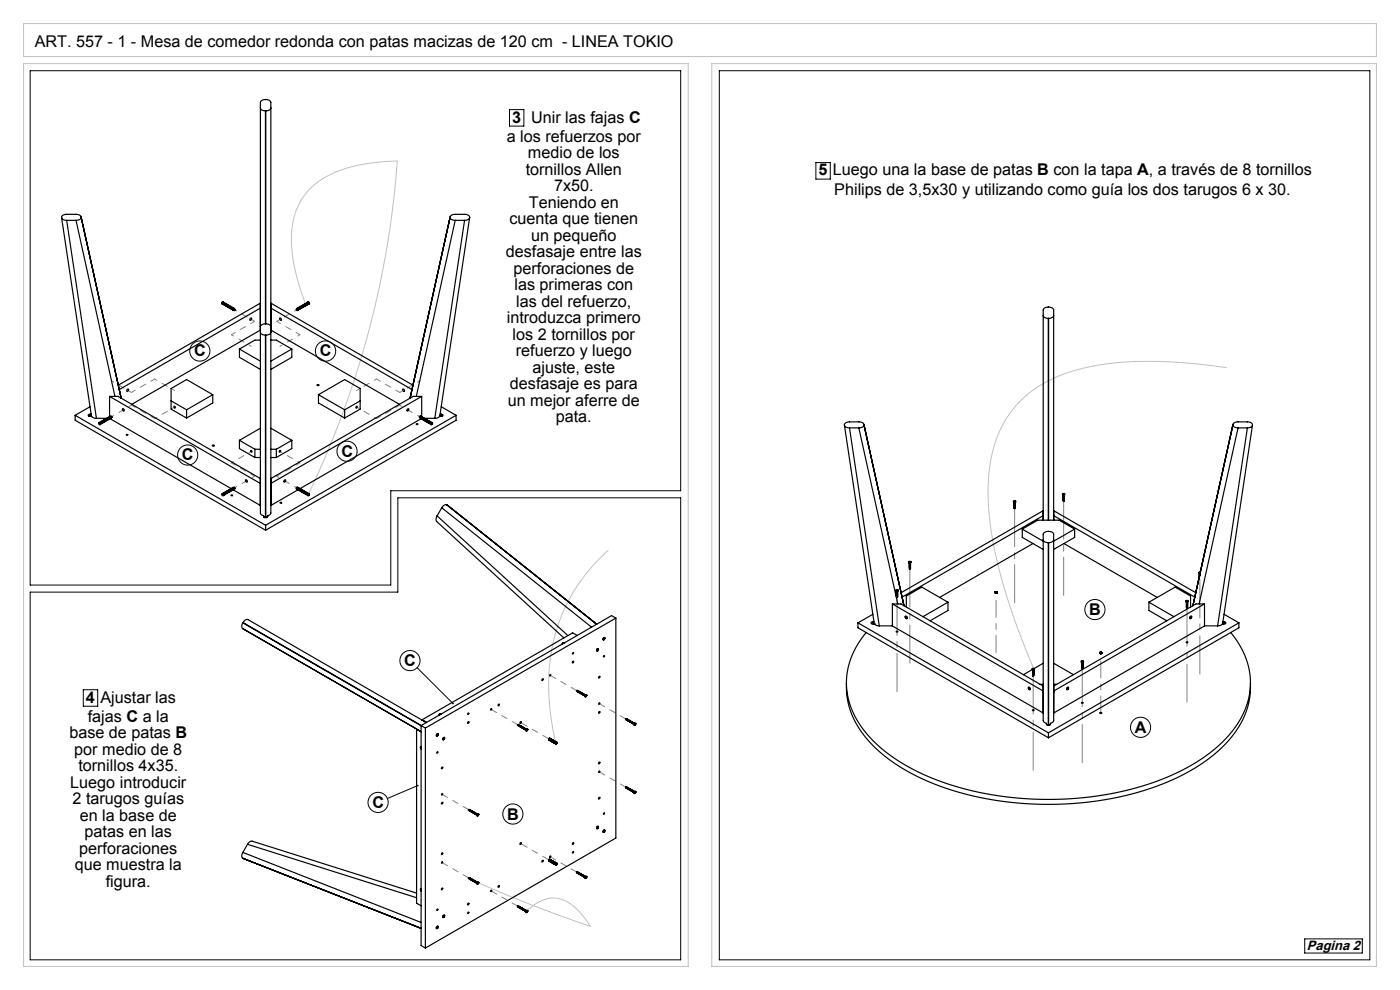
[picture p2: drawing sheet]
<svg xmlns="http://www.w3.org/2000/svg" width="297mm" height="210mm" viewBox="0 0 297 210" stroke-linecap="round" stroke-linejoin="round" font-family="sans-serif">
<path d="M5 13.5h141v191.5h-141zM5 5h287v7h-287zM151 13.5h141v191.5h-141zM64.8 64.5a36.3 36.3 0 0 1-2.9-15.7 14.2 14.2 0 0 1 10.2-12.6 38.2 38.2 0 0 1 12.2-2 195.9 195.9 0 0 1-18.9 70.7M260.2 78a87.5 87.5 0 0 0-28.6-.3 27.4 27.4 0 0 0-16.9 9.3 27.3 27.3 0 0 0-5.1 17.1 80 80 0 0 0 5 25.5l2.2 6 2.6 6.4M129.1 116.7a37.4 37.4 0 0 0-12.6 32.3l.4 3.3 1 5.3M101.3 187.2l13.3 5.5 10.6 3.8a12.3 12.3 0 0 0-6.3-5.8 7.1 7.1 0 0 0-6.7 2.2l-.6 .5" fill="none" stroke="#c0c0c0" stroke-width=".21"/>
<g fill="none" stroke="#000" stroke-width=".21">
<path d="M6.4 15h138v89.1h-61.5v20h-76.5zM152.6 15h138v188.6h-138zM108.1 23.3h3v3.5h-3zM173.1 34.5h3v3.5h-3zM6.4 125.6h78v-20h60v98h-138zM17.7 146.3h3v3.5h-3zM88.5 141.6l7.6 7.6M88.6 166.6l-6.4 2.8M276.8 199.2h12.2v3h-12.2z"/>
<circle cx="42.4" cy="74.5" r="2.14"/>
<circle cx="69.1" cy="74.5" r="2.15"/>
<circle cx="39.8" cy="96.5" r="2.14"/>
<circle cx="73.6" cy="95.7" r="2.14"/>
<circle cx="232.3" cy="129.3" r="2.14"/>
<circle cx="87" cy="140.1" r="2.14"/>
<circle cx="242" cy="154.3" r="2.14"/>
<circle cx="80.2" cy="170.2" r="2.14"/>
<circle cx="108.8" cy="172.7" r="2.14"/>
</g>
<g fill="none" stroke="#808080" stroke-width=".21" stroke-dasharray="15.2 1.3 1.3 1.3" stroke-dashoffset="14.7">
<path d="M49.1 71l4.2 2.5M49.8 65.7l4.2 2.5M62.9 65.7l-4.2 2.5M63.6 71l-4.2 2.5M23.6 80.8l4.3 2.4M23.6 88.4l4.3-2.4M32.8 80.4l4.3 2.4M32.8 88.8l4.3-2.5M49.1 98.2l4.2-2.5M63.6 98.2l-4.2-2.5M79.9 80.4l-4.3 2.4M79.9 88.8l-4.3-2.5"/>
<path d="M89.1 80.8l-4.3 2.4M89.1 88.4l-4.3-2.4M49.8 103.5l4.2-2.5M62.9 103.5l-4.2-2.5"/>
</g>
<path d="M54 68.2l-4.9 2.8M58.7 68.2l4.9 2.8M27.9 83.2l4.9-2.8M27.9 86l4.9 2.8M84.8 83.2l-4.9-2.8M84.8 86l-4.9 2.8M54 101l-4.9-2.8M58.7 101l4.9-2.8" fill="none" stroke="#808080" stroke-width=".21" stroke-dasharray="15.2 1.3 1.3 1.3" stroke-dashoffset="14.3"/>
<path d="M109.8 153.7l-5.6-3.2M122.4 146.5l-5.7-3.3M132.8 152.5l-5.7-3.3M99.4 171.8l-5.6-3.3M132.8 167l-5.7-3.3M99.4 186.2l-5.6-3.2M109.8 192.2l-5.6-3.2M122.4 185l-5.7-3.3" fill="none" stroke="#808080" stroke-width=".21" stroke-dasharray="15.2 1.3 1.3 1.3" stroke-dashoffset="13.9"/>
<path d="M116.5 156.8l-6.1-3.5M116.5 182.4l-6.1-3.5" fill="none" stroke="#808080" stroke-width=".21" stroke-dasharray="15.2 1.3 1.3 1.3" stroke-dashoffset="13.6"/>
<path d="M215.2 107.9v20M225.7 106.3v20M190.3 126.7v20M193 120.7v20M251.8 129v20M254.5 123v20M219.2 143.4v20M229.6 141.8v20" fill="none" stroke="#808080" stroke-width=".21" stroke-dasharray="15.2 1.3 1.3 1.3" stroke-dashoffset="7.1"/>
<path d="M211.3 127.3v11.1M233.5 140.2v11.1" fill="none" stroke="#808080" stroke-width=".21" stroke-dasharray="15.2 1.3 1.3 1.3" stroke-dashoffset="11.6"/>
<path d="M88.5 166.5l.1 .3 .2-.1v-.1h-.2l.2-.1zM96 149.1v.2h.2l-.1-.1 .1 .1v-.2z" fill="#000"/>
<g fill="none" stroke="#000" stroke-width=".25">
<path d="M55.2 22.9a.94 .94 0 0 0 1.1 .6M55.4 21.5a1.38 1.38 0 0 1 2.1 .2v87.1l-.2 .3-.5 .3a.43 .43 0 0 1-.5 .4 .43 .43 0 0 1-.4-.4l-.4-.2-.3-.4v-87.1zM56.3 23.5h.1M56.3 23.5v45.2M56.4 23.5v45.2M57.5 22.9a.94 .94 0 0 1-1.1 .6M13.1 46.2l6.3 42.1M14.1 46.7h-.3a.62 .62 0 0 1-.7-.6 .62 .62 0 0 1 .7-.6h2.7a.62 .62 0 0 1 .7 .6 .62 .62 0 0 1-.7 .6h-.4M14.1 46.7l6.4 42M14.1 46.7h2M16.1 46.7l8.3 37.4M17.2 46l8.5 38.5"/>
<path d="M95.5 46l-8.5 38.5M96.6 46.7h-.4a.62 .62 0 0 1-.7-.6 .62 .62 0 0 1 .7-.6h2.7a.62 .62 0 0 1 .7 .6 .62 .62 0 0 1-.7 .6h-.3M96.6 46.7h2M96.6 46.7l-8.3 37.4M98.6 46.7l-6.4 42M99.6 46.2l-6.3 42.1M47.2 64.5l.2 .1M47.4 64.1l-.2 .1v.3M47.4 64.1l.2 .1M47.4 64.1a.22 .22 0 0 0-.3 .1 .22 .22 0 0 0 .1 .3M47.7 64.3l-.2 .1M47.7 64.3l.1 .1"/>
<path d="M47.7 64.7l-.2-.3v.3h.2M47.7 64.3h-.2v.3M47.7 64.3v.1M47.9 64.5v-.1a.23 .23 0 0 0-.2 .2 .23 .23 0 0 0 .2 .2M48 64.5h-.2l.1 .3M48.1 64.6v-.1a.23 .23 0 0 0-.2 .2 .23 .23 0 0 0 .2 .3M48.2 64.6l-.2 .1 .1 .2M48.3 64.7v-.1a.22 .22 0 0 0-.2 .2 .22 .22 0 0 0 .2 .3M48.4 64.8h-.2l.1 .2M48.5 64.8a.23 .23 0 0 0-.2 .1 .23 .23 0 0 0 .1 .3h.1M48.6 64.9h-.2l.1 .2M48.7 65v-.2a.24 .24 0 0 0-.2 .3 .24 .24 0 0 0 .2 .2"/>
<path d="M48.8 65h-.2l.1 .3M48.9 65.1v-.1a.24 .24 0 0 0-.2 .2 .24 .24 0 0 0 .2 .2M49 65.1h-.2l.1 .3M49.1 65.2v-.1a.23 .23 0 0 0-.2 .2 .23 .23 0 0 0 .2 .2M49.2 65.2h-.2l.1 .3M49.3 65.3v-.1a.22 .22 0 0 0-.2 .2 .22 .22 0 0 0 .2 .3M49.4 65.3l-.2 .1 .1 .2M49.5 65.4a.23 .23 0 0 0-.2 .1 .23 .23 0 0 0 .1 .3h.1M49.6 65.5h-.2l.1 .2M49.7 65.5v-.1a.24 .24 0 0 0-.2 .3 .24 .24 0 0 0 .2 .2l.1-.1M49.8 65.6h-.2l.1 .2M50.8 74v1.8l4.4 2.6"/>
<path d="M50.8 74l4.4 2.6M53.1 67.5a.16 .16 0 0 1 .3 0 .16 .16 0 0 1 0 .2 .19 .19 0 0 1-.2 .3 .19 .19 0 0 1-.2-.2zM55.2 65.4l-29.9 17.2M55.2 70.5a.94 .94 0 0 0 1.1 .6M55.2 72.1h-1.1l-3.3 1.9M55.2 65.4h.1M56.3 68.7h-.3a.77 .77 0 0 0-.8 .6M56.3 71.1v38.6M56.3 71.1h.1M56.3 68.7h.1M56.4 68.7h.3a.77 .77 0 0 1 .8 .6M56.4 71.1v38.6"/>
<path d="M57.5 70.5a.94 .94 0 0 1-1.1 .6M57.5 72.1h1.1l3.3 1.9M57.5 65.4h.1M57.5 65.4l29.9 17.2M59.4 67.5l.2 .1a.19 .19 0 0 1 .1 .2 .19 .19 0 0 1-.2 .1l-.2-.2zM61.9 74v1.8l-4.4 2.6M61.9 74l-4.4 2.6M62.9 65.6l.2-.1 .1 .2M62.9 65.6a.24 .24 0 0 1 .3-.1 .24 .24 0 0 1 .1 .3l-.1-.1M63 65.8h.1M63.1 65.7l-.1 .1M63.1 65.7v.1"/>
<path d="M63.1 65.4a.25 .25 0 0 1 .3 0 .25 .25 0 0 1 .1 .3l-.1-.1M63.1 65.8h-.1M63.1 65.4l.3 .1-.1 .2M63.2 65.7l-.1 .1M63.3 65.3a.23 .23 0 0 1 .3-.1 .23 .23 0 0 1 .1 .4l-.1-.1M63.4 65.3h.2l-.1 .2M63.5 65.2a.23 .23 0 0 1 .3-.1 .23 .23 0 0 1 .1 .3h-.1M63.6 65.2l.2 .1-.1 .1M63.7 65.1a.24 .24 0 0 1 .3-.1 .24 .24 0 0 1 .1 .3h-.1M63.8 65.1h.2l-.1 .2M63.9 64.9a.21 .21 0 0 1 .3 0 .21 .21 0 0 1 0 .3v-.1M64 65l.2 .1"/>
<path d="M64.1 64.8a.25 .25 0 0 1 .3 0 .25 .25 0 0 1 .1 .3l-.1-.1M64.2 64.8l.2 .1-.1 .2M64.2 65.1l-.1 .1M64.3 64.7a.22 .22 0 0 1 .3-.1 .22 .22 0 0 1 .1 .4l-.1-.1M64.4 64.7l.2 .1-.1 .2M64.5 64.6a.23 .23 0 0 1 .3-.1 .23 .23 0 0 1 .1 .4l-.1-.1M64.6 64.6l.2 .1-.1 .1M64.7 64.5a.24 .24 0 0 1 .3-.1 .24 .24 0 0 1 .1 .3h-.1M64.8 64.5l.2 .1-.1 .1M65 64.3l.1-.1 .2 .2v.2h-.1M65 64.3v.1M65 64.3l.2 .3"/>
<path d="M65.2 64.6h-.1M65.3 64.1a.22 .22 0 0 1 .3 .1 .22 .22 0 0 1-.1 .3M65.3 64.1l.2 .1v.3M65.3 64.1l-.2 .1M65.5 64.5l-.2 .1M221.3 66.9a.95 .95 0 0 0 1.1 .6M222.4 67.5h.1M222.4 67.5v42.8M222.5 67.5v42.8M223.5 66.9a.95 .95 0 0 1-1 .6M15.9 88.1l40.4 23.3M15.9 88.1v1l40.4 23.4"/>
<path d="M19.1 86.3l-3.2 1.8M19.1 87.8a.29 .29 0 0 0-.4 .3 .29 .29 0 0 0 .4 .2l1.4 .4M19.1 88.2l-.3 .1M19.1 87.8h.2M19.1 88.2h.3M19.1 87.8v.4M20.5 88.7h2.1M21 89.6h.1a.26 .26 0 0 1 .3 .3 .26 .26 0 0 1-.3 .2 .26 .26 0 0 1-.2-.4zM21 89.8l.1 .1M21 89.8l.2 .1h-.1M21.1 89.8h-.1M21.1 89.6l.3-.1 .2 .3-.3 .2z"/>
<path d="M21.2 89.9h-.1M21.3 89.5a.21 .21 0 0 1 .3 0 .21 .21 0 0 1 .1 .3l-.1-.1M21.4 89.5l.3 .2-.1 .1zM21.5 89.4a.25 .25 0 0 1 .4 0 .25 .25 0 0 1 0 .3l-.1-.1M21.6 89.7v.1M21.6 89.4l.2 .1v.2M21.7 89.3a.22 .22 0 0 1 .4-.1 .22 .22 0 0 1 0 .3h-.1M21.8 89.3h.2v.2M21.9 89.2a.23 .23 0 0 1 .4-.1 .23 .23 0 0 1 0 .3h-.1M22 89.2h.2v.2M22.1 89.1a.24 .24 0 0 1 .4-.1 .24 .24 0 0 1 0 .3h-.1M22.2 89.1h.3l-.1 .2"/>
<path d="M22.3 88.9a.21 .21 0 0 1 .3 0 .21 .21 0 0 1 .1 .3l-.1-.1M22.4 89h.3l-.1 .2M22.5 88.8a.24 .24 0 0 1 .4 0 .24 .24 0 0 1 0 .3l-.1-.1M22.6 88.8l.2 .1v.2M22.7 88.7a.22 .22 0 0 1 .4-.1 .22 .22 0 0 1 0 .4l-.1-.1M22.8 88.7h.1M22.8 88.7l.3 .1-.1 .2M22.9 88.6a.23 .23 0 0 1 .4-.1 .23 .23 0 0 1 0 .4l-.1-.1M23 88.6h.2v.2M23.1 88.5a.23 .23 0 0 1 .4-.1 .23 .23 0 0 1 0 .3h-.1M23.2 88.5l.3 .1-.1 .1M23.2 84.1h1.9l30.1 17.4v5.7l-5.8-3.3 .1-.1-.1-.2h-.2"/>
<path d="M23.2 84.1l32 18.4M23.2 84.1v4.3M23.3 88.4l.3-.2 .2 .3-.4-.1M23.4 88.8l25.6 14.8M23.7 88.5l-.1 .1M25.1 81.7l30.1-17.4v5.7l-27.2 15.8M26 86.7h.2a.26 .26 0 0 1 .3 .3 .26 .26 0 0 1-.4 .2 .26 .26 0 0 1-.1-.4zM27 82.6a.16 .16 0 0 1 .3 0 .16 .16 0 0 1-.1 .2 .19 .19 0 0 1-.1 .2 .19 .19 0 0 1-.2-.1zM36.3 85l3.3 1.9M39.6 86.9v1.8M45.1 83.7l-5.5-3.2-3.3 1.9v4.4l3.3 1.9M45.1 83.7l-5.5 3.2"/>
<path d="M45.1 83.7v1.8l-5.5 3.2M50.8 93.4l3.3 1.9M50.8 93.4v1.8l3.3 1.8M54.1 95.3h1.1M54.1 97h1.1M54.1 95.3v1.7M55.2 90.8l-4.4 2.6M57.5 90.8l4.4 2.6M57.5 95.3h1.1M57.5 97h1.1M58.6 95.3v1.7M61.9 93.4l-3.3 1.9"/>
<path d="M61.9 93.4v1.8l-3.3 1.8M67.6 83.7l5.5-3.2 3.3 1.9v4.4l-3.3 1.9M67.6 83.7v1.8l5.5 3.2M67.6 83.7l5.5 3.2M73.1 86.9v1.8M76.4 85l-3.3 1.9M85.5 82.5l.2 .2a.19 .19 0 0 1 .1 .2 .19 .19 0 0 1-.2 .1l-.2-.2zM86.5 86.8v-.1a.21 .21 0 0 1 .2 .3 .21 .21 0 0 1-.4 .1zM87.6 81.7l-30.1-17.4v5.7l27.2 15.8M89.1 88.3l-.1 .1v.2M89.2 88.3v.4M89.3 88.8l-25.7 14.8a.22 .22 0 0 0-.2 .2 .22 .22 0 0 0 .2 .3"/>
<path d="M89.3 88.4v-.1a.24 .24 0 0 0-.3 .2 .24 .24 0 0 0 .2 .2M89.4 88.8h.1M89.5 84.1h-1.9l-30.1 17.4v5.7l5.7-3.3M89.5 84.1l-32 18.4M89.5 84.1v4.3M89.5 88.5v-.1a.23 .23 0 0 0-.3 .2 .23 .23 0 0 0 .2 .2M89.5 88.5h-.1v.3M89.7 88.6v-.1a.22 .22 0 0 0-.3 .2 .22 .22 0 0 0 .2 .3M89.7 88.6l-.2 .1 .1 .2M89.8 89l-.1-.1 .2-.3a.23 .23 0 0 0-.3 .2 .23 .23 0 0 0 .2 .3M90 88.8v.3M90 88.8l.2 .1"/>
<path d="M90.1 88.8v-.1a.24 .24 0 0 0-.3 .2 .24 .24 0 0 0 .3 .3M90.1 88.7h2.1M90.2 88.9v.4M90.2 88.9l.2 .1M90.3 88.9v-.1a.24 .24 0 0 0-.2 .3 .24 .24 0 0 0 .2 .2M90.4 89.3v.1M90.5 89.1v-.1a.23 .23 0 0 0-.2 .2 .23 .23 0 0 0 .2 .2M90.6 89.1h-.2v.2M90.7 89.2v-.1a.23 .23 0 0 0-.2 .2 .23 .23 0 0 0 .2 .2M90.8 89.2l-.2 .1 .1 .2M90.9 89.3v-.1a.23 .23 0 0 0-.3 .2 .23 .23 0 0 0 .2 .3h.1M91 89.3l-.2 .1 .1 .2"/>
<path d="M91 89.4v.2l.1 .2M91.1 89.4l.1 .1M91.1 89.4v-.1a.23 .23 0 0 0-.2 .2 .23 .23 0 0 0 .2 .3M91.1 89.5l.1 .1M91.1 89.7v.1M91.2 89.6l-.1 .1M91.2 89.5l.4 .1-.2 .4-.3-.2zM91.3 89.5l-.1 .1M91.3 89.5h.1M91.3 89.5v-.1l-.2 .1M91.5 89.9h.1M91.5 89.7a.16 .16 0 0 1 .3 0 .16 .16 0 0 1-.1 .2 .19 .19 0 0 1-.1 .2 .19 .19 0 0 1-.2-.2z"/>
<path d="M91.6 89.8h.1M91.7 89.8l-.2 .1h.1M91.7 89.8l-.1 .1M93.3 88.2h.3M93.4 87.8h.2M93.6 87.8a.29 .29 0 0 1 .4 .3 .29 .29 0 0 1-.4 .2l-1.4 .4M93.6 88.2l.3 .1M93.6 87.8v.4M93.6 86.3l3.2 1.8M96.8 88.1l-40.5 23.3M96.8 88.1v1l-40.5 23.4M179.1 90.2l6.4 42.2"/>
<path d="M180.2 90.8l-.3-.1a.62 .62 0 0 1-.8-.6 .62 .62 0 0 1 .8-.6h2.6a.62 .62 0 0 1 .8 .6 .62 .62 0 0 1-.8 .6l-.3 .1M180.2 90.8h2M180.2 90.8l6.3 42M182.2 90.8l8.3 37.3M183.3 90l8.5 38.5M261.6 90l-8.5 38.5M262.6 90.8l-.3-.1a.62 .62 0 0 1-.7-.6 .62 .62 0 0 1 .7-.6h2.7a.62 .62 0 0 1 .7 .6 .62 .62 0 0 1-.7 .6l-.4 .1M262.6 90.8h2M262.6 90.8l-8.2 37.3M264.6 90.8l-6.3 42M265.7 90.2l-6.3 42.2M47.1 104.7l.3 .1a.19 .19 0 0 1 .1 .2 .19 .19 0 0 1-.3 .2l-.1-.3z"/>
<path d="M47.1 104.9l.2 .1M47.1 104.9l.1 .1M47.2 104.7l.3-.1 .2 .1v.2l-.3 .2M47.2 104.8l-.1 .1M47.2 104.7l.2 .3M47.3 104.9l-.1 .1M47.3 105h-.1M47.5 104.6a.24 .24 0 0 1 .4-.1 .24 .24 0 0 1 0 .3l-.1-.1M47.5 104.6l.2 .2M47.5 104.6l.2-.1 .2 .2M47.7 104.8h.1M47.7 104.4a.25 .25 0 0 1 .4 0 .25 .25 0 0 1 .1 .3l-.2-.1"/>
<path d="M47.8 104.8l-.1 .1M47.8 104.4l.2 .1v.2M47.9 104.7l-.1 .1M47.9 104.3a.23 .23 0 0 1 .4-.1 .23 .23 0 0 1 0 .4l-.1-.1M48 104.3h.2v.2M48.1 104.2a.23 .23 0 0 1 .4-.1 .23 .23 0 0 1 0 .4l-.1-.1M48.2 104.2l.3 .1-.1 .1M48.3 104.1a.24 .24 0 0 1 .4-.1 .24 .24 0 0 1 0 .3h-.1M48.4 104.1l.3 .1-.1 .1M48.6 104a.21 .21 0 0 1 .3-.1 .21 .21 0 0 1 0 .3M48.6 104l.3 .1M48.8 103.8a.25 .25 0 0 1 .3 0 .25 .25 0 0 1 .1 .3l-.1-.1"/>
<path d="M48.8 103.9h.3l-.1 .2M48.9 104.1l-.1 .1M49 103.7a.22 .22 0 0 1 .3 0 .22 .22 0 0 1 0 .3v-.1M49 103.7l.2 .1v.2M49.2 103.6a.23 .23 0 0 1 .3-.1 .23 .23 0 0 1 0 .4v-.1M49.4 103.5a.24 .24 0 0 1 .3-.1 .24 .24 0 0 1 0 .4v-.1M49.4 103.5l.3 .1-.1 .1M49.6 103.4h.2v.2M52.1 101.8h.2a.26 .26 0 0 1 .3 .3 .26 .26 0 0 1-.4 .2 .26 .26 0 0 1-.1-.4zM55.9 109.7h.4M56.3 109.7h.1M56.3 111.4v1.1"/>
<path d="M56.7 109.7h-.3M60.3 101.8h.1a.21 .21 0 0 1 .2 .3 .21 .21 0 0 1-.4 0zM62.9 103.6v.1M63 103.7h-.1M63.1 103.4h-.2v.3M63.2 103.5v-.1a.24 .24 0 0 0-.2 .2 .24 .24 0 0 0 .2 .2M63.3 103.5h-.2l.1 .3M63.4 103.6h.1M63.4 103.9l-.1-.2 .1-.2a.23 .23 0 0 0-.2 .2 .23 .23 0 0 0 .2 .2M63.7 103.7l-.2 .1 .1 .2M63.8 103.8v-.1a.23 .23 0 0 0-.2 .2 .23 .23 0 0 0 .1 .3h.1M63.9 103.8l-.2 .1 .1 .2"/>
<path d="M64 103.9v-.1a.24 .24 0 0 0-.2 .2 .24 .24 0 0 0 .2 .3M64.1 104h-.2l.1 .2M64.2 104v-.1a.24 .24 0 0 0-.2 .3 .24 .24 0 0 0 .2 .2M64.3 104.1h-.2l.1 .2M64.4 104.1l.1 .1M64.4 104.5l-.1-.2 .1-.2a.23 .23 0 0 0-.2 .2 .23 .23 0 0 0 .2 .2M64.6 104.3v-.1a.22 .22 0 0 0-.2 .2 .22 .22 0 0 0 .2 .2M64.7 104.3l-.2 .1 .1 .2M64.8 104.4v-.1a.23 .23 0 0 0-.2 .2 .23 .23 0 0 0 .1 .3h.1M64.9 104.4l-.2 .1 .1 .2M65 104.5v-.1a.24 .24 0 0 0-.2 .2 .24 .24 0 0 0 .2 .3M65.1 104.6h.1"/>
<path d="M65.1 104.6h-.2l.1 .2M65.2 104.5l-.2 .3M65.2 104.5v.1M65.2 104.5l-.1 .1M65.4 104.8v-.1a.21 .21 0 0 1 .2 .3 .21 .21 0 0 1-.3 .1zM65.4 104.9l.1 .1M65.5 104.8l.1 .1M65.5 104.7l-.3-.1-.2 .3 .3 .2 .2-.4M65.6 104.9l-.2 .1h.1M65.6 104.9l-.1 .1M92.7 109.4l-.2 .8 .2 .4 26.9 24.7M92.7 109.4l27.8 25.4"/>
<path d="M93.7 107.7l-1 1.7M93.7 107.7l31.8 25.3M94.8 107.1a.95 .95 0 0 0-1.1 .6M94.8 107.1l31.8 25.3M94.8 107.1h.1M192.8 119.1h.2a.19 .19 0 0 1 .2 0 .19 .19 0 0 1 0 .2l-.3 .1zM192.8 119.3h.4M192.9 119.4h.1M192.9 119.1v.1M192.9 119.1l.1 .1M193 119.7h.1M193 119.8h.1"/>
<path d="M193 119.2l.2 .1-.1-.1M193 119.2l-.1 .1 .2-.1M193 119.2v.1M193 119.4h.1M193.1 119.9h-.1M193.1 119.8h-.1M193.1 119.7h-.1M193.1 119.5l-.1 .1M193.1 119.4h-.1M193.1 119.4h.1M193.1 119.1v.1M193.1 119.1l-.1 .1"/>
<path d="M193.1 120v.1h-.2h.2M193.1 119.9v.1h-.2l.2-.1M193.1 119.7v.2h-.2l.2-.1M193.1 119.6v.2l-.2-.1h.2M193.1 119.5v.2l-.2-.1h.2M193.1 119.4v.1h-.1M215 106.3a.26 .26 0 0 1 .4-.1 .26 .26 0 0 1 0 .4 .26 .26 0 0 1-.4-.1zM215 106.5l.1 .1M215.1 106.3v.1M215.1 106.3l.1 .1M215.2 106.6h.1M215.2 106.8h.1"/>
<path d="M215.2 106.9h.1M215.2 107.4h.1M215.2 107.5h.1M215.2 106.4l-.1 .1 .1-.1M215.2 106.4h.1M215.2 106.4v.1M215.3 106.4l.1 .1-.2-.1M215.3 106.4h-.1M215.3 107.7h-.1M215.3 107.6h-.1M215.3 107.5h-.1M215.3 107.4h-.1"/>
<path d="M215.3 107.2l-.1 .1M215.3 107.1h-.1M215.3 107h-.1M215.3 106.9h-.1M215.3 106.8h-.1M215.3 106.7h-.1M215.3 107.8h-.1M215.3 106.3v.1M215.3 106.3l-.1 .1M215.4 107.7l-.1 .1h-.2h.2M215.4 107.6l-.1 .1h-.2l.2-.1M215.4 107.4l-.1 .2h-.2l.2-.1"/>
<path d="M215.4 107.3l-.1 .2-.2-.1h.2M215.4 107.2l-.1 .2-.2-.1h.2M215.4 107.1l-.1 .1h-.2h.2M215.4 107l-.1 .1h-.2h.2M215.4 106.9l-.1 .1h-.2l.2-.1M215.4 106.7l-.1 .2h-.2l.2-.1M215.4 106.6l-.1 .2-.2-.1h.2M215.4 106.6l-.2 .1-.1-.1M215.4 106.5l-.3 .1M216.9 112.2v1.8l4.4 2.6M216.9 112.2l4.4 2.6M216.9 112.2l3.2-1.9h4.6l3.3 1.9"/>
<path d="M219.1 115.3l-19.8 11.4M221.3 110.3v-2l-30.1 17.4M221.3 109.4l-29.9 17.3M221.3 110.3v-44.5a1.29 1.29 0 0 1 2.2 0v44.5M221.3 114.5a.94 .94 0 0 0 1.1 .6M221.3 109.4v.1M221.4 113.1a1.38 1.38 0 0 1 2.1 .2v39.5l-.1 .3-.6 .3a.43 .43 0 0 1-.4 .5 .43 .43 0 0 1-.4-.5l-.4-.2-.3-.4v-39.5zM222.4 115.1h.1M222.4 115.1v38.6M222.5 115.1v38.6M223.5 114.5a.94 .94 0 0 1-1 .6M223.6 109.5l29.9 17.2"/>
<path d="M223.6 108.3l30.1 17.4M225.4 104.8v-.1a.26 .26 0 0 1 .4-.1 .26 .26 0 0 1 .1 .4 .26 .26 0 0 1-.5-.1zM225.4 104.9l.2 .1M225.6 104.7v.1M225.6 104.7l.1 .1M225.6 105h.1M225.6 105.1h.1M225.6 105.7h.1M225.6 106.3h.1M225.6 104.8l-.1 .1h.2M225.6 104.8l.2 .1-.1-.1M225.6 104.8v.1"/>
<path d="M225.7 104.8v.1M225.7 115.3l19.8 11.4M225.7 106.1h-.1M225.7 106h-.1M225.7 105.9h-.1M225.7 105.8h-.1M225.7 105.7h-.1M225.7 105.5l-.1 .1M225.7 105.4h-.1M225.7 105.3h-.1M225.7 105.2h-.1M225.7 105.1h-.1"/>
<path d="M225.7 106.2l-.1 .1M225.8 104.7l-.1 .1M225.8 104.7v.1M225.8 106.1l-.1 .2-.2-.1h.3M225.8 106l-.1 .1h-.2h.2M225.8 105.9l-.1 .1h-.2h.2M225.8 105.7l-.1 .2h-.2l.2-.1M225.8 105.6l-.1 .2-.2-.1h.2M225.8 105.5l-.1 .2-.2-.1h.2M225.8 105.4l-.1 .2-.2-.1h.2M225.8 105.3l-.1 .1h-.2h.2M225.8 105.2l-.1 .1h-.2h.2"/>
<path d="M225.8 105l-.1 .2h-.2l.2-.1M225.8 105l-.1 .1-.1-.1M225.9 104.9l-.3 .1M228 112.2l-4.5 2.6M228 112.2v1.8l-4.5 2.6M51.5 132.1l-.1 .3a.77 .77 0 0 0 .1 1l37.8 21.8M51.5 132.1l37.8 21.9M51.5 132.1l.2-.3a.77 .77 0 0 1 .9-.4l37.8 21.9M51.5 132.1h.1M51.5 132.1l37.9 21.8M119.3 136.4h.4h-.4v.2zM119.4 136.5h.1"/>
<path d="M119.5 136.4l.1 .1M119.5 136.4l-.1 .1M119.5 136.4v.1M121.5 138.5h.2l-.2 .2zM122.4 134.8l-.9-.6-32 18.5 .9 .5M126.7 137.8l.1 .1M126.7 137.6a.16 .16 0 0 1 .3 0 .16 .16 0 0 1-.1 .3 .19 .19 0 0 1-.1 .2 .19 .19 0 0 1-.2-.2zM126.8 137.6h.1M126.8 137.7l.1 .1M126.9 137.8l-.2 .1h.1M126.9 137.8l-.1 .1M128.1 135.5h.1"/>
<path d="M128.1 139.1h.2l-.2 .3zM128.1 135.3a.16 .16 0 0 1 .2 0 .16 .16 0 0 1 0 .2 .19 .19 0 0 1-.2 .2 .19 .19 0 0 1-.2-.1zM128.1 135.3h.1M128.1 135.4h.1M128.2 135.4l-.2 .1h.2M128.2 135.4v.1M130.6 131.1l-.9-.5-40.4 23.3M130.6 131.1l-40.4 23.3M130.6 131.1v46.7l-40.4 23.3M182 132.1l40.4 23.3M182 132.1v1.1l40.4 23.3M183.7 134.2a15.7 15.7 0 0 0 0 21.3 38.4 38.4 0 0 0 18.3 11.1 69.8 69.8 0 0 0 46.5-2.1 30.8 30.8 0 0 0 14.7-12 15.5 15.5 0 0 0-2.1-18.3"/>
<path d="M185.2 130.3l-3.2 1.8M185.2 131.9a.29 .29 0 0 0-.4 .2 .29 .29 0 0 0 .4 .3h.3M185.2 132.2l-.3 .1M185.2 131.9h.2M185.2 132.2h.3M185.2 131.9v.3M185.5 132.4h.1M185.5 132.4l.5 .3 .5 .1M186.5 132.8h2.8M189.3 128.1h1.8l30.2 17.4v5.7l-32-18.4zM189.3 128.1l32 18.5M190.1 125.2l.2-.1a.18 .18 0 0 1 .2 0 .18 .18 0 0 1 0 .2l-.4 .1z"/>
<path d="M190.1 125.4h.1M190.1 133.9l.4 .1-.3 .1zM190.2 125.4h.1M190.2 125.4h.2M190.2 125.4v.1M190.2 125.2h.1M190.2 125.2l.1 .1M190.2 125.6h.1M190.2 125.7h.1M190.2 126.1v.1M190.2 126.3h.1M190.2 126.6v.1"/>
<path d="M190.3 125.3h-.1M190.3 125.2v.1M190.3 125.2l.1 .1h-.1M190.4 126.5h-.2M190.4 126.4h-.2M190.4 126.2l-.2 .1M190.4 126.1l-.2 .1M190.4 126h-.2M190.4 125.9h-.2M190.4 125.8h-.2M190.4 125.7h-.2M190.4 125.5l-.2 .1"/>
<path d="M190.4 125.4l-.2 .1M190.4 125.4h.1M190.4 125.2h-.1M190.4 125.2h.1M190.4 126.2v.2l-.2-.1 .2 .1h-.2l.2 .1h-.2l.2 .1-.2 .1 .2-.1M190.4 126.1v.2l-.2-.1h.2M190.4 125.6v.2l-.2-.1 .2 .1-.2 .1h.2l-.2 .1h.2l-.2 .1h.2M190.4 125.5v.2l-.2-.1h.2M190.4 125.4v.2l-.2-.1M190.5 125.4h-.1M192.1 130.7h.1a.26 .26 0 0 1 .3 .3 .26 .26 0 0 1-.3 .2 .26 .26 0 0 1-.2-.3zM192.2 130.9l.1 .1h-.1"/>
<path d="M192.2 130.9v.1M192.2 130.9h.1M192.3 131h-.1M192.4 131.1h.1M193 120.3h.1M193 120.4h.1M193 120.6v.1M193.1 120.6l-.2 .1M193.1 120.5h-.1M193.1 120.4h-.1M193.1 120.2l-.1 .1M193.1 120.1h-.1"/>
<path d="M193.1 120h-.1M193.1 120.4v.2h-.2l.2-.1M193.1 120.3v.2l-.2-.1h.2M193.1 120.2v.2l-.2-.1h.2M193.1 120.1v.1h-.2h.2M201.1 127.7l-5.6-3.2-3.2 1.9v2.4M201.1 127.7l-5.3 3.1M201.1 127.7v1.8l-3.8 2.2M211.1 125.7h.1M211.1 125.6l.1 .2M211.1 125.6v.1M211.1 125.6h.1"/>
<path d="M211.2 125.7h.1M211.2 125.5l.3 .1-.2 .1zM211.2 125.7v.1M211.2 125.5h.1M211.2 125.7l.1 .1M211.3 125.7h.1M211.3 125.5h.1M211.3 125.7v.1M211.4 125.7h.1M211.4 125.5h.1M211.4 125.7l-.1 .1M211.4 125.7v.1"/>
<path d="M211.5 125.7h.1M211.5 125.7l-.2 .1-.2-.1M211.5 125.7l-.1 .1M211.5 125.6h.1M211.5 125.6v.2M233.3 138.4h.1M233.3 138.4v.1M233.3 138.4v.2M233.4 138.5h.1M233.4 138.4v.2M233.4 138.5h-.1M233.4 138.4h.1"/>
<path d="M233.4 138.5v.1M233.4 138.4h.3l-.3 .1zM233.4 138.5l.1 .1M233.5 138.6h.1M233.5 138.6v.1M233.5 138.3h.1M233.6 138.6h-.1M233.6 138.6h.1M233.6 138.3h.1M233.6 138.6v.1M233.6 138.5h.1M233.6 138.3l.1 .1"/>
<path d="M233.6 138.5v.2M233.6 138.5v.1M233.7 138.5h-.1M233.7 138.5h.1M233.7 138.4h.1M233.7 138.5l-.2 .2-.2-.2M233.7 138.5v.1M233.7 138.4v.2M233.7 138.4v.1M243.7 127.7l5.6-3.2 3.3 1.9v2.4M243.7 127.7v1.8l3.8 2.2M243.7 127.7l5.3 3.1"/>
<path d="M251.6 127.4a.26 .26 0 0 1 .4-.1 .26 .26 0 0 1 0 .4 .26 .26 0 0 1-.4-.1zM251.6 127.6l.1 .1M251.6 136.2l.4 .1-.2 .1zM251.7 127.7h.2M251.7 127.4l.1 .1M251.7 127.4l.3 .2-.1-.1M251.7 127.4v.1M251.7 127.7h.1M251.7 127.9h.1M251.7 128v.1M251.7 128.5h.1M251.7 128.6h.1"/>
<path d="M251.8 127.5v.1M251.8 127.5h.1M251.9 127.5v.1M251.9 127.5h-.1M251.9 128.8h-.2M251.9 128.7h-.2M251.9 128.6h-.2M251.9 128.5h-.2M251.9 128.3l-.2 .1M251.9 128.2h-.2M251.9 128.1h-.2M251.9 128l-.2 .1"/>
<path d="M251.9 127.9h-.2M251.9 127.8h-.2M251.9 128.9h-.2M251.9 127.4v.1M251.9 127.4l-.1 .1M251.9 128.8v.1h-.2h.2M251.9 128.7v.1h-.2h.2M251.9 128.5v.2h-.2l.2-.1M251.9 128.4v.2l-.2-.1h.2M251.9 128.3v.2l-.2-.1h.2M251.9 128.2v.2l-.2-.1h.2M251.9 128.1v.1h-.2h.2"/>
<path d="M251.9 128v.1h-.2h.2M251.9 127.8v.2h-.2l.2-.1M251.9 127.7v.2l-.2-.1h.2M252 127.7l-.2 .1-.1-.1M252 127.6l-.1 .1M252.4 131.1h.1M252.5 130.8l.1-.1a.21 .21 0 0 1 .1 .4 .21 .21 0 0 1-.3 0zM252.5 131h.1M252.6 130.8a.16 .16 0 0 1 .2 0 .16 .16 0 0 1 0 .2 .19 .19 0 0 1-.2 .2 .19 .19 0 0 1-.2-.2zM252.6 130.9h.1M252.7 130.9l-.2 .1h.1M252.7 130.9l-.1 .1"/>
<path d="M254.3 121.6l.3 .1M254.3 121.6l.1 .1M254.4 121.7h.1M254.4 121.7l.1 .1M254.4 121.4l.1 .2M254.4 121.4l.1 .1M254.5 122h.1M254.5 121.9h.1M254.5 121.8h.1M254.5 121.7h.1M254.5 121.5l-.1 .1 .2-.1M254.5 121.5h.1"/>
<path d="M254.6 121.5h-.1M254.6 121.5h.1M254.6 121.4l-.1 .1M254.6 122.2h-.2M254.6 122l-.1 .1M254.6 121.9h-.2l.1 .1M254.6 121.8h-.2l.1 .1M254.6 121.4v-.1a.18 .18 0 0 0-.3 .1 .18 .18 0 0 0 0 .2M255.5 132.8h2.8M255.5 128.1h-1.8l-30.1 17.4M255.5 128.1v4.7l-31.9 18.4M255.5 128.1l-31.9 18.5"/>
<path d="M259.4 132.2h.2M259.4 131.9h.2M259.6 131.9a.29 .29 0 0 1 .5 .2 .29 .29 0 0 1-.5 .3l-1.3 .4M259.6 132.2l.3 .1M259.6 131.9v.3M259.7 130.3l3.1 1.8M262.8 132.1l-40.4 23.3M262.8 132.1v1.1l-40.4 23.3M88.4 154.7v36.9l.9 .5M89.2 158.4h.1l-.1 .1 .1 .3zM89.3 158.6v.1M89.3 153.9l.9 .5"/>
<path d="M89.3 158.5h.1M89.3 153.9v46.7l.9 .5M89.3 158.6h.1M90.2 154.4v46.7M92.7 155.7h.1a.21 .21 0 0 1 .1 .3 .21 .21 0 0 1-.3 0zM92.7 155.9l.1 .1M92.7 159.5l.2 .1-.2 .2zM92.7 155.7a.16 .16 0 0 1 .3 0 .16 .16 0 0 1-.1 .2 .19 .19 0 0 1-.1 .2 .19 .19 0 0 1-.2-.1zM92.8 155.8h.1M92.9 155.8l-.2 .1 .1 .1M92.9 155.8l-.1 .2M93.3 151.6h.1"/>
<path d="M93.5 151.5l-.1 .1M93.6 151.5h-.4v.2M94.1 156.5a.21 .21 0 0 1 .2 .3 .21 .21 0 0 1-.4 0zM94.1 156.7h.1M94.1 156.5a.16 .16 0 0 1 .2 0 .16 .16 0 0 1 0 .2 .19 .19 0 0 1-.2 .2 .19 .19 0 0 1-.2-.1zM94.1 156.6h.1M94.2 156.6l-.2 .1h.2M94.2 156.6v.1M99.3 151.3h.2l-.2 .3zM104.1 150.4h.2l-.2 .2zM109.8 153.8l.1 .1M109.8 153.8h.1"/>
<path d="M109.8 153.8l.2-.1-.1 .1 .1 .1M109.9 153.7l-.1 .1M110 153.7v.2l.1-.2-.1 .2 .1 .1M110 153.7v.1M110.1 153.8v.2M110.1 153.8h.1M110.1 154l.1-.2-.1 .1 .1 .2M110.2 153.9v.1M110.2 153.9h.1M110.2 154l.1-.2-.1 .2 .1 .1M110.3 153.9v.2M110.3 153.9h.1"/>
<path d="M110.3 154.1l.1-.2-.1 .2 .1 .1M110.4 154v.1M110.4 154h.1M110.4 154.2l.1-.2-.1 .1 .1 .1M110.5 154.2l.1-.2-.1 .2 .1 .1M110.5 154.1v.1M110.6 154.3l.1-.2-.1 .1 .1 .2M110.6 154.1v.1M110.7 154.3l.1-.2-.1 .2 .1 .1M110.7 154.2v.1M110.8 154.4l.1-.2-.1 .2 .1 .1M110.8 154.2v.2"/>
<path d="M110.9 154.3l.1 .2M111 154.3l.1 .3M111.1 154.4v.1M111.1 154.4h.1M111.1 154.6l.1-.2-.1 .2h.1M111.2 154.4v.2M111.2 154.4v.1M111.2 154.6l.1-.2-.1 .2 .1 .1M111.3 154.5v.2M111.3 154.5h.1M111.3 154.7l.1-.2-.1 .2 .1 .1M111.4 154.7l.1-.2-.1 .2 .1 .1"/>
<path d="M111.4 154.6v.1M111.5 154.6v.2M111.6 154.8v.2M111.6 154.8v-.2v.3M111.7 154.6a.16 .16 0 0 1 .3 0 .16 .16 0 0 1-.1 .3 .19 .19 0 0 1-.1 .2 .19 .19 0 0 1-.2-.2zM111.7 154.8l.1 .1M111.7 154.8v.1M111.7 154.9l.1 .1M111.7 154.8h.1M111.8 154.6l-.2 .2M111.8 154.8v-.1v.3M111.8 154.9v.1"/>
<path d="M111.8 154.8h.1M111.8 154.8h-.1M111.9 154.8l-.1 .1M116.4 156.9l1.5 .8M116.4 156.8h.1M116.4 156.8l1.5 .9M116.4 156.9l1.6 .9M116.4 156.9h.1M116.4 156.8v.1M116.4 156.8l1.5 .8M116.4 156.7h.1M116.4 156.7l1.5 .9"/>
<path d="M116.4 156.7v.1M116.4 157h.1M116.5 156.7h.1M116.5 156.7h-.1M116.5 156.7l1.4 .8M116.5 156.6v.1M116.5 156.6l1.5 .9M116.5 156.6h.1M116.6 156.6h-.1M116.6 156.6h.1M116.6 156.6l1.5 .9M116.7 143.1l.1 .1-.1 .2z"/>
<path d="M117.9 157.7h.1M117.9 157.7v.1M117.9 157.6h.1M117.9 157.8h.1M117.9 157.6v.1M117.9 157.5v.1M117.9 157.5h.1M118 157.8h-.1M118 157.8h.1M118 157.5h.1M118.1 157.4l-.1 .1M118.1 157.5h-.1"/>
<path d="M118.1 157.5h.1M118.1 157.7h.1M118.1 157.7l-.1 .1M118.1 157.6h.1M118.1 157.5v.1M122.3 146.6l.1 .1M122.3 146.5l.1 .1M122.3 146.5v.1M122.4 146.6h.1M122.4 146.6h-.1M122.4 146.6l.1-.2-.1 .2 .1 .1M122.4 146.5h-.1"/>
<path d="M122.5 146.7l.1-.2-.1 .3 .2-.2-.1 .1 .1 .1M122.5 146.5v.2M122.6 146.6v.1M122.7 146.6v.2M122.7 146.6h.1M122.7 146.8l.1-.2-.1 .2 .1 .1M122.8 146.7v.1M122.8 146.7h.1M122.8 146.9l.1-.2-.1 .2h.1M122.9 146.7v.2M122.9 146.7l.1 .1M122.9 146.9l.1-.2-.1 .2 .1 .1"/>
<path d="M123 146.8v.2M123 146.8h.1M123.1 147v-.2l-.1 .2 .1 .1M123.1 147l.1-.2-.1 .2 .1 .1M123.2 146.9l-.1 .1M123.2 147.1l.1-.2-.1 .2 .1 .1M123.3 146.9l-.1 .2M123.4 147.2v-.2l-.1 .1 .1 .1M123.4 147l-.1 .1M123.4 147.2l.1-.2-.1 .2 .1 .1M123.5 147.1l-.1 .1M123.5 147.1v.1"/>
<path d="M123.5 147.1h.1M123.6 147.3v-.2v.3l.1-.3-.1 .2 .1 .1M123.7 147.2l-.1 .1M123.8 147.2v.3M123.8 147.3v.1M123.8 147.3h.1M123.9 147.5v-.3l-.1 .2 .1 .1M123.9 147.3v.2M123.9 147.3h.1M124 147.5v-.2l-.1 .2 .1 .1M124 147.4v.1M124 147.4h.1"/>
<path d="M124.1 147.6v.1M124.1 147.4v.2M124.1 147.4l.1 .1M124.2 147.5h-.2l.1 .2M124.2 147.4a.16 .16 0 0 1 .3 0 .16 .16 0 0 1 0 .2 .19 .19 0 0 1-.2 .3 .19 .19 0 0 1-.2-.2zM124.3 147.5v.1M124.3 147.6h-.1M124.3 147.6h.1M124.3 147.7h.1M124.3 147.4l-.2 .2M124.3 147.6v-.1v.2M124.3 147.6v.1"/>
<path d="M124.4 147.5h.1M124.4 147.5l-.1 .1M124.4 147.5v.1M124.4 147.6h-.1M127.1 149.1l.1 .1-.1 .2zM132.7 152.6l.1 .1M132.7 152.5l.1 .1M132.7 152.5v.1M132.8 152.6h.1M132.8 152.6h-.1M132.8 152.6l.1-.2-.1 .2 .1 .1M132.9 152.5h-.2"/>
<path d="M132.9 152.7l.1-.2-.1 .2 .1 .1M133 152.5l-.1 .2M133 152.8l.1-.2-.1 .1 .1 .1M133.1 152.6l-.1 .1M133.2 152.8v-.2l-.1 .3 .3-.2-.2 .3 .2-.3-.1 .2 .1 .1M133.2 152.7l-.1 .1M133.3 152.7l-.1 .1M133.4 152.8l-.1 .1M133.5 153v-.2l-.1 .2 .1 .1M133.5 152.8l-.1 .2M133.6 153.1v-.3l-.1 .2 .1 .1M133.6 152.9l-.1 .1"/>
<path d="M133.7 153.1v-.2l-.1 .2 .1 .1M133.7 152.9l-.1 .2M133.8 153.2v-.2l-.1 .2h.1M133.8 153l-.1 .1M133.9 153.2v-.2l-.1 .2 .1 .1M133.9 153.1l-.1 .1M134 153.3v-.2l-.1 .2 .1 .1M134 153.1l-.1 .2M134.1 153.3v-.2l-.1 .2 .1 .1M134.1 153.2l-.1 .1M134.2 153.4l.1-.2-.2 .2 .1 .1M134.2 153.2l-.1 .2"/>
<path d="M134.3 153.5v-.2v.2l.2-.2-.2 .2 .1 .1M134.3 153.3l-.1 .1M134.3 153.3v.2M134.3 153.3l.1 .1M134.5 153.4l-.1 .1M134.5 153.6v.1M134.5 153.6v-.2v.3M134.6 153.4a.16 .16 0 0 1 .3 0 .16 .16 0 0 1 0 .3 .19 .19 0 0 1-.2 .2 .19 .19 0 0 1-.2-.2zM134.7 153.5v.3M134.7 153.7v.1M134.7 153.6h.1M134.7 153.4l-.2 .2"/>
<path d="M134.7 153.6v.2M134.8 153.5h.1M134.8 153.5v.1M134.8 153.6h-.2M134.8 153.6h-.1M179.6 144.8a17.8 17.8 0 0 0 6.3 14 46.1 46.1 0 0 0 22.2 10.4 69.5 69.5 0 0 0 40.4-3.7 30.8 30.8 0 0 0 14.7-12 15.8 15.8 0 0 0 2.1-8.7M218.2 145.8h.1a.26 .26 0 0 1 .3 .3 .26 .26 0 0 1-.3 .2 .26 .26 0 0 1-.1-.4zM218.2 145.8l.3 .1a.19 .19 0 0 1 .1 .3 .19 .19 0 0 1-.2 .1l-.2-.3zM218.3 146l.1 .1h-.1M218.3 146v.1M218.3 145.9v.1M218.4 146l-.1 .1"/>
<path d="M218.9 141.8h.3a.18 .18 0 0 1 .2 0 .18 .18 0 0 1 0 .2h-.4zM219 150.6l.4 .1-.3 .1zM219 142.1h.1M219.1 142.1h.2M219.1 142.1l-2 1M219.1 141.9l.2 .1M219.1 142.1h.1M219.1 142.6h.1M219.1 143.2h.1M219.1 143.3v.1M219.1 141.9h.1M219.1 141.9l-.1 .1 .2-.1"/>
<path d="M219.1 141.9v.1M219.2 141.9v.1M219.2 141.9h.1M219.3 143.2h-.2M219.3 143l-.2 .1M219.3 142.9h-.2M219.3 142.8h-.2M219.3 142.7h-.2M219.3 142.6h-.2M219.3 142.5h-.2M219.3 142.3l-.2 .1M219.3 142.2h-.2"/>
<path d="M219.3 142.1h-.2M219.3 142.1h.1M219.3 141.8l-.1 .1M219.3 141.8v.1M219.3 143.2l-.2 .2 .2-.1M219.3 143.1l-.1 .2-.2-.1h.3M219.3 143l-.1 .2-.2-.1h.3M219.3 142.9l-.1 .2-.2-.1h.3M219.3 142.8l-.1 .1h-.2h.3M219.3 142.7l-.1 .1h-.2h.3M219.3 142.5l-.1 .2h-.2l.3-.1M219.3 142.4l-.1 .2-.2-.1h.3"/>
<path d="M219.3 142.3l-.1 .2-.2-.1h.3M219.3 142.2l-.1 .2-.2-.1h.3M219.3 142.1l-.1 .1-.1-.1M219.4 142l-.1 .1M220.7 145.2h.6M221.3 146.9h.1M221.3 140.7l-1.9 1.1M222 153.7h.4M222.4 153.7h.1M222.4 155.4v1.1M222.8 153.7h-.3M223.5 145.2h.7"/>
<path d="M223.5 146.9h.1M223.5 140.7l4.2 2.4M226.4 145.9l.1-.1a.21 .21 0 0 1 .1 .3 .21 .21 0 0 1-.3 .1zM226.4 146l.1 .1M226.4 146h.2l-.2 .2zM229.3 140.3l.3-.1a.19 .19 0 0 1 .2 0 .19 .19 0 0 1 0 .2l-.4 .1zM229.4 140.5h.3M229.4 149.1h.4l-.3 .1zM229.5 140.5h.1M229.5 140.3h.1M229.5 140.8h.1M229.5 140.9h.1"/>
<path d="M229.5 141.4h.1M229.5 141.5h.1M229.5 141.7v.1M229.5 140.3v.1M229.5 140.3l.2 .1-.1-.1M229.6 140.3l-.2 .1 .2-.1M229.6 140.3v.1M229.7 141.6h-.2M229.7 141.5h-.2M229.7 141.3l-.2 .1M229.7 141.2l-.2 .1M229.7 141.1h-.2"/>
<path d="M229.7 141h-.2M229.7 140.9h-.2M229.7 140.8h-.2M229.7 140.6l-.2 .1M229.7 140.5h-.2M229.7 140.5h.1M229.7 140.3h-.1M229.7 140.3h.1M229.7 141.7l-.2 .1 .2-.1M229.7 141.6l-.1 .1h-.2l.3-.1M229.7 141.4l-.1 .2h-.2l.3-.1M229.7 141.3l-.1 .2-.2-.1h.3"/>
<path d="M229.7 141.2l-.1 .2-.2-.1h.3M229.7 141.1l-.1 .1h-.2h.3M229.7 141l-.1 .1h-.2h.3M229.7 140.9l-.1 .1h-.2l.3-.1M229.7 140.7l-.1 .2h-.2l.3-.1M229.7 140.6l-.1 .2-.2-.1h.3M229.7 140.5l-.1 .2-.1-.1M229.8 140.5h-.1M52.5 179.1l.5-.6 .5-.1 34.9 11M52.5 179.1l-1 1.7M52.5 179.1l35.9 11.3M93.7 168.4h.2l-.2 .3z"/>
<path d="M99.4 171.8l.1 .1M99.4 171.8h.1M99.5 171.9l.1-.2-.1 .2 .1 .1M99.5 171.7l-.1 .1M99.6 171.8v.1M99.6 171.8h.1M99.6 171.9l.1-.2-.1 .2 .1 .1M99.7 171.8v.2M99.7 171.8h.1M99.7 172l.1-.2-.1 .2 .1 .1M99.8 171.9v.1M99.8 171.9h.1"/>
<path d="M99.8 172.1l.1-.2-.1 .1 .1 .1M99.9 172.1l.1-.2-.1 .2 .1 .1M99.9 172v.1M100 172.2l.1-.2-.1 .1 .1 .2M100 172v.1M100.1 172.2l.1-.2-.1 .2 .1 .1M100.1 172.1v.1M100.2 172.3l.1-.2-.1 .1 .1 .2M100.2 172.1v.2M100.3 172.4l.1-.3-.1 .3 .2-.2-.1 .3 .2-.2-.1 .1 .1 .2M100.3 172.2v.1M100.4 172.2v.2"/>
<path d="M100.5 172.3v.1M100.5 172.3h.1M100.6 172.3v.2M100.6 172.3v.1M100.6 172.5l.1-.2-.1 .2 .1 .1M100.7 172.4v.2M100.7 172.4h.1M100.7 172.6l.1-.2-.1 .2 .1 .1M100.8 172.5v.1M100.8 172.5h.1M100.8 172.6l.1-.2-.1 .2 .1 .1M100.9 172.7l.1-.2-.1 .2 .1 .1"/>
<path d="M100.9 172.5v.2M101 172.8l.1-.2-.1 .1 .1 .1M101 172.6v.1M101.1 172.7v.1M101.2 172.9v.1M101.2 172.7h-.1l.1 .2M101.2 172.7v.1M101.2 172.9h.1M101.3 172.7l-.1 .2M101.3 172.7a.16 .16 0 0 1 .3 0 .16 .16 0 0 1-.1 .2 .19 .19 0 0 1-.1 .2 .19 .19 0 0 1-.2-.2zM101.3 172.8h.1M101.3 172.9h-.1"/>
<path d="M101.3 172.9h.1M101.3 173h.1M101.4 172.6l-.1 .1M101.4 172.8v-.1v.3M101.4 172.9v.1M101.4 172.8h.1M101.4 172.8v.1M101.4 172.8l-.1 .1M101.5 172.8h-.1M126.7 175.5l.1 .1M126.7 175.3a.16 .16 0 0 1 .3 0 .16 .16 0 0 1-.1 .3 .19 .19 0 0 1-.1 .2 .19 .19 0 0 1-.2-.2zM126.8 175.4l.1 .1"/>
<path d="M126.9 175.5l-.2 .1h.1M126.9 175.5l-.1 .1M127.1 163.6h.1l-.1 .3zM128.1 176.3l.1 .1M128.1 172.5h.2l-.2 .2zM128.1 176.1a.16 .16 0 0 1 .2 0 .16 .16 0 0 1 0 .2 .19 .19 0 0 1-.2 .3 .19 .19 0 0 1-.2-.2zM128.1 176.2l.1 .1M128.2 176.3l-.2 .1h.2M128.2 176.3v.1M132.7 167.1h.1M132.7 167h.1M132.7 167v.1"/>
<path d="M132.8 167v.1M132.8 167l-.1 .1M132.8 167.1l.1-.2-.1 .2 .1 .1M132.9 166.9l-.2 .1M132.9 167v.1M132.9 167h.1M132.9 167.2l.1-.2-.1 .2h.1M133 167.2l.1-.2-.1 .2 .1 .1M133.1 167.1l-.1 .1M133.2 167.3v-.2l-.1 .2 .1 .1M133.2 167.1l-.1 .2M133.3 167.2v.2"/>
<path d="M133.3 167.2h.1M133.3 167.4l.1-.2-.1 .2 .1 .1M133.4 167.3v.1M133.4 167.3h.1M133.5 167.5v-.2l-.1 .1 .1 .1M133.5 167.3v.2M133.5 167.3l.1 .1M133.6 167.5v-.2l-.1 .2 .1 .1M133.7 167.6v-.2l-.1 .1 .1 .2M133.7 167.4l-.1 .1M133.8 167.6v-.2l-.1 .2 .1 .1M133.8 167.5l-.1 .1"/>
<path d="M133.9 167.7v-.2l-.1 .1 .1 .2M133.9 167.5l-.1 .2M133.9 167.6v.1M133.9 167.6h.1M134 167.8v-.3l-.1 .2 .1 .1M134.1 167.8v-.2l-.1 .2 .1 .1M134.1 167.6l-.1 .2M134.2 167.9l.1-.2-.2 .1 .1 .1M134.2 167.7l-.1 .1M134.3 167.9v-.2l-.1 .2 .1 .1M134.3 167.8l-.1 .1M134.3 167.8l.1 .2 .1-.2-.2 .1 .1 .2"/>
<path d="M134.3 167.8h.1M134.4 167.9v.1M134.4 167.9h.1M134.5 168.1v.1M134.5 167.9v.1M134.5 167.9h.1M134.6 167.9h-.2l.1 .2M134.6 167.9a.16 .16 0 0 1 .3 0 .16 .16 0 0 1 0 .2 .19 .19 0 0 1-.2 .2 .19 .19 0 0 1-.2-.1zM134.7 168h.1M134.7 168.1h.1M134.7 168.2h.1M134.7 167.9l-.2 .2"/>
<path d="M134.7 168v-.1v.3M134.7 168.1v.1M134.8 168h.1M134.8 168l-.2 .1M134.8 168l-.1 .1M51.5 182.1l37.8 14.8M51.5 182.1h.1M51.5 180.8l-.1 .3a.77 .77 0 0 0 .1 1M51.5 180.8l37.8 14.9M89.2 188.6l.1 .4-.1-.3 .1-.2zM89.3 188.8h.1M89.3 188.7h.1"/>
<path d="M92.6 196.9h.1M92.6 196.8h.1M92.7 196.5h.1a.21 .21 0 0 1 .1 .3 .21 .21 0 0 1-.3 0zM92.7 196.7l.1 .1M92.7 192.9h.2l-.2 .3zM92.7 196.5a.16 .16 0 0 1 .3 0 .16 .16 0 0 1-.1 .3 .19 .19 0 0 1-.1 .2 .19 .19 0 0 1-.2-.2zM92.8 196.6l.1 .1M92.9 196.7l-.1 .1M92.9 196.7l-.2 .1h.1M93.7 182.9h.2l-.2 .2zM93.9 194.5h.1M94.1 194.2v-.1a.22 .22 0 0 1 .2 .4 .21 .21 0 0 1-.4 0z"/>
<path d="M94.1 194.4h.1M94.1 194.2a.16 .16 0 0 1 .2 0 .16 .16 0 0 1 0 .2 .19 .19 0 0 1-.2 .2 .19 .19 0 0 1-.2-.1zM94.1 194.3h.1M94.2 194.3v.1M94.2 194.3l-.2 .1h.2M99.3 193.5l.2 .1-.2 .2zM99.4 186.3l.1 .1M99.4 186.3h.1M99.5 186.4l.1-.2-.1 .1 .1 .1M99.5 186.2l-.1 .1M99.6 186.4l.1-.2-.1 .2 .1 .1M99.6 186.2v.2"/>
<path d="M99.7 186.5l.1-.2-.1 .1 .1 .1M99.7 186.3v.1M99.8 186.3v.2M99.8 186.3v.1M99.8 186.5l.1-.2-.1 .2 .1 .1M99.9 186.6l.1-.2-.1 .2 .1 .1M99.9 186.4v.2M100 186.6l.1-.2-.1 .2 .1 .1M100 186.5v.1M100.1 186.7l.1-.2-.1 .2 .1 .1M100.1 186.5v.2M100.2 186.8l.1-.2-.1 .1 .1 .1"/>
<path d="M100.2 186.6v.1M100.3 186.8l.1-.2-.1 .3 .2-.2-.1 .2 .2-.2-.1 .2 .1 .1M100.3 186.7v.1M100.4 186.7v.1M100.5 186.8v.1M100.6 187l.1-.2-.1 .2 .1 .1M100.6 186.8v.2M100.7 187.1l.1-.3-.1 .2 .1 .1M100.7 186.9v.1M100.8 186.9v.2M100.8 186.9h.1M100.8 187.1l.1-.2-.1 .2 .1 .1"/>
<path d="M100.9 187.2l.1-.2-.1 .1 .1 .1M100.9 187v.1M101 187.2l.1-.2-.1 .2 .1 .1M101 187.1v.1M101.1 187.1v.2M101.2 187.2h-.1l.1 .2M101.2 187.2v.1M101.3 187.2l-.1 .2M101.3 187.1a.16 .16 0 0 1 .3 0 .16 .16 0 0 1-.1 .3 .19 .19 0 0 1-.1 .2 .19 .19 0 0 1-.2-.2zM101.3 187.3l.1 .2M101.3 187.3h.1M101.3 187.4l.1 .1"/>
<path d="M101.4 187.1l-.1 .1M101.4 187.3v.2M101.4 187.3h.1M101.5 187.3h-.2M101.5 187.3h-.1M104.1 188.9h.2l-.2 .2zM109.8 192.3h.2v-.1l-.1 .1 .1 .1M109.8 192.3h.1M109.9 192.2l-.1 .1M110 192.2v.2M110 192.2v.1M110 192.4l.1-.2-.1 .2 .1 .1"/>
<path d="M110.1 192.3v.1M110.1 192.3h.1M110.1 192.5l.1-.2-.1 .1 .1 .2M110.2 192.4v.1M110.2 192.4h.1M110.2 192.5l.1-.2-.1 .2 .1 .1M110.3 192.4v.2M110.3 192.4h.1M110.3 192.6l.1-.2-.1 .2 .1 .1M110.4 192.5v.1M110.4 192.5h.1M110.4 192.7l.1-.2-.1 .1 .1 .1"/>
<path d="M110.5 192.7l.1-.2-.1 .2 .1 .1M110.5 192.5v.2M110.6 192.8l.1-.2-.1 .1 .1 .1M110.6 192.6v.1M110.7 192.8l.1-.2-.1 .2 .1 .1M110.7 192.7v.1M110.8 192.9l.1-.2-.1 .3 .2-.3-.1 .2 .1 .1M110.8 192.7v.2M110.9 192.8v.1M111 193l.1-.2-.1 .2 .1 .1M111 192.8v.2M111.1 192.9v.1"/>
<path d="M111.1 192.9h.1M111.1 193.1l.1-.2-.1 .2h.1M111.2 192.9v.2M111.2 192.9v.1M111.2 193.1l.1-.2-.1 .2 .1 .1M111.3 193v.1M111.3 193h.1M111.3 193.2l.1-.2-.1 .2 .1 .1M111.4 193.1v.1M111.4 193.1h.1M111.4 193.2l.1-.2-.1 .2 .1 .1M111.5 193.1v.2"/>
<path d="M111.6 193.2h-.1l.1 .2M111.6 193.2v.1M111.7 193.2l-.1 .3M111.7 193.1a.16 .16 0 0 1 .3 0 .16 .16 0 0 1-.1 .3 .19 .19 0 0 1-.1 .2 .19 .19 0 0 1-.2-.2zM111.7 193.3h.1M111.7 193.3v.1M111.7 193.4l.1 .1M111.7 193.3l.1 .1M111.8 193.1l-.1 .1M111.8 193.3v-.1v.3M111.8 193.4v.1M111.8 193.3h.1"/>
<path d="M111.8 193.3h-.1M111.9 193.3l-.1 .1M116.4 182.5l1.5 .8M116.4 182.5h.1M116.4 182.6l1.6 .9M116.4 182.5v.1M116.4 182.5l1.5 .9M116.4 182.6h.1M116.4 182.4l1.5 .9M116.4 182.4h.1M116.4 182.4l1.5 .8M116.5 182.4h-.1"/>
<path d="M116.5 182.3h.1M116.5 182.3l1.5 .8M116.6 182.3h-.1M116.6 182.3h.1M116.6 182.3l1.5 .8M116.7 181.6l.1 .1-.1 .2zM117.9 183.4h.1M117.9 183.3v.1M117.9 183.3h.1M117.9 183.4v.1M117.9 183.2v.1M117.9 183.5h.1"/>
<path d="M117.9 183.2h.1M118 183.5h.1M118 183.1h.1M118 183.1v.1M118 183.4v.1M118 183.4h.1M118.1 183.1h.1M118.1 183.4h.1M118.1 183.1h-.1M118.1 183.3h.1M118.1 183.1v.1M118.1 183.2h.1"/>
<path d="M118.1 183.2v.1M121.5 180.7h.2l-.2 .3zM122.3 185.1l.1 .1M122.3 185l.1 .1M122.3 185v.1M122.4 185.1h.1M122.4 185.1h-.1M122.4 185.1l.1-.2-.1 .2 .1 .1M122.4 185h-.1M122.5 185.2l.1-.2-.1 .3 .2-.2-.1 .2 .2-.2-.1 .2 .1 .1M122.5 185v.2M122.6 185.1v.1"/>
<path d="M122.7 185.1v.2M122.8 185.2v.1M122.8 185.2h.1M122.8 185.4l.1-.2-.1 .2h.1M122.9 185.2v.2M122.9 185.2l.1 .1M122.9 185.4l.1-.2-.1 .2 .1 .1M123 185.3v.1M123 185.3h.1M123.1 185.5v-.2l-.1 .2 .1 .1M123.1 185.5l.1-.2-.1 .2 .1 .1M123.2 185.4l-.1 .1"/>
<path d="M123.2 185.6l.1-.2-.1 .2 .1 .1M123.3 185.4l-.1 .2M123.4 185.7v-.2l-.1 .1 .1 .1M123.4 185.5l-.1 .1M123.4 185.7l.1-.2-.1 .2 .1 .1M123.5 185.5l-.1 .2M123.6 185.8v-.2l-.1 .2 .3-.1-.2 .2 .2-.2-.1 .1 .1 .2M123.6 185.6l-.1 .1M123.7 185.7l-.1 .1M123.7 185.7v.2M123.7 185.7h.1M123.8 185.8v.1"/>
<path d="M123.8 185.8h.1M123.9 185.9v-.2l-.1 .2 .1 .1M123.9 185.8v.2M123.9 185.8h.1M124 186v-.2l-.1 .1 .1 .2M124 185.9v.1M124 185.9h.1M124.1 185.9v.2M124.1 185.9l.1 .1M124.2 185.9l-.2 .1 .1 .1M124.2 185.9a.16 .16 0 0 1 .3 0 .16 .16 0 0 1 0 .2 .19 .19 0 0 1-.2 .3 .19 .19 0 0 1-.2-.2zM124.3 186v.1"/>
<path d="M124.3 186.1h-.1M124.3 186.2h.1M124.3 186.1h.1M124.3 185.9l-.2 .3M124.3 186.1v-.2v.3M124.3 186.1v.1M124.4 186h.1M124.4 186v.1M124.4 186l-.1 .1M124.4 186.1h-.1"/>
<circle cx="49.7" cy="65.7" r=".12"/>
<circle cx="63" cy="65.7" r=".13"/>
<circle cx="26.9" cy="92.3" r=".16"/>
<circle cx="37" cy="86.3" r=".18"/>
<circle cx="45.2" cy="94.6" r=".18"/>
<circle cx="53.4" cy="95.7" r=".18"/>
<circle cx="59.3" cy="95.7" r=".18"/>
<circle cx="67.4" cy="81.7" r=".18"/>
<circle cx="75.7" cy="86.3" r=".18"/>
<circle cx="88.4" cy="90" r=".16"/>
<circle cx="49.2" cy="105.1" r=".16"/>
<circle cx="59.6" cy="106.7" r=".16"/>
<circle cx="99.4" cy="153.3" r=".18"/>
<circle cx="105.8" cy="149.6" r=".18"/>
<circle cx="110.5" cy="153.3" r=".18"/>
<circle cx="115.1" cy="144.2" r=".18"/>
<circle cx="118" cy="157.6" r=".13"/>
<circle cx="121.6" cy="140.5" r=".18"/>
<circle cx="127.1" cy="143.7" r=".18"/>
<circle cx="127.1" cy="151.2" r=".18"/>
<circle cx="233.6" cy="151.2" r=".18"/>
<circle cx="93.8" cy="162.9" r=".18"/>
<circle cx="93.8" cy="170.4" r=".18"/>
<circle cx="110.5" cy="179" r=".18"/>
<circle cx="121.6" cy="179" r=".18"/>
<circle cx="127.1" cy="161.9" r=".18"/>
<circle cx="127.1" cy="169.4" r=".18"/>
<circle cx="93.8" cy="188.6" r=".18"/>
<circle cx="93.8" cy="181.1" r=".18"/>
<circle cx="99.4" cy="191.8" r=".18"/>
<circle cx="105.8" cy="188.1" r=".18"/>
<circle cx="115.1" cy="182.7" r=".18"/>
<circle cx="118" cy="183.3" r=".13"/>
</g>
<g font-size="3.4">
<text x="7.4" y="10">ART. 557 - 1 - Mesa de comedor redonda con patas macizas de 120 cm - LINEA TOKIO</text>
<text x="108.7" y="26">3</text>
<text x="112.7" y="26">Unir las fajas C</text>
<text x="107.5" y="30.1">a los refuerzos por</text>
<text x="112" y="33.6">medio de los</text>
<text x="111.5" y="37.1">tornillos Allen</text>
<text x="117.5" y="40.6">7x50.</text>
<text x="173.6" y="37.2">5</text>
<text x="176.7" y="37.2">Luego una la base de patas B con la tapa A, a través de 8 tornillos</text>
<text x="177" y="41.3">Philips de 3,5x30 y utilizando como guía los dos tarugos 6 x 30.</text>
<text x="108.1" y="47.6">cuenta que tienen</text>
<text x="112.2" y="44.1">Teniendo en</text>
<text x="112.7" y="51.1">un pequeño</text>
<text x="107.3" y="54.6">desfasaje entre las</text>
<text x="108.9" y="58.1">perforaciones de</text>
<text x="109.1" y="61.6">las primeras con</text>
<text x="109.5" y="65.1">las del refuerzo,</text>
<text x="107.5" y="68.6">introduzca primero</text>
<text x="41.2" y="75.6">C</text>
<text x="67.9" y="75.6">C</text>
<text x="108.8" y="72.1">los 2 tornillos por</text>
<text x="109.4" y="75.6">refuerzo y luego</text>
<text x="108.2" y="82.5">desfasaje es para</text>
<text x="113" y="79">ajuste, este</text>
<text x="107.7" y="86">un mejor aferre de</text>
<text x="117.9" y="89.5">pata.</text>
<text x="38.6" y="97.6">C</text>
<text x="72.4" y="96.8">C</text>
<text x="231.1" y="130.4">B</text>
<text x="85.8" y="141.2">C</text>
<text x="18.2" y="149">4</text>
<text x="21.3" y="149">Ajustar las</text>
<text x="18.6" y="153.1">fajas C a la</text>
<text x="240.8" y="155.4">A</text>
<text x="14.7" y="156.6">base de patas B</text>
<text x="15.8" y="160.1">por medio de 8</text>
<text x="14.9" y="167.1">Luego introducir</text>
<text x="16.6" y="163.6">tornillos 4x35.</text>
<text x="15.4" y="170.6">2 tarugos guías</text>
<text x="79" y="171.4">C</text>
<text x="107.6" y="173.9">B</text>
<text x="16.9" y="174.1">en la base de</text>
<text x="18" y="177.6">patas en las</text>
<text x="15.9" y="184.6">que muestra la</text>
<text x="16.8" y="181.1">perforaciones</text>
<text x="22.4" y="188.1">figura.</text>
</g>
<text font-size="2.8" x="277.2" y="201.5">Pagina 2</text>
</svg>
